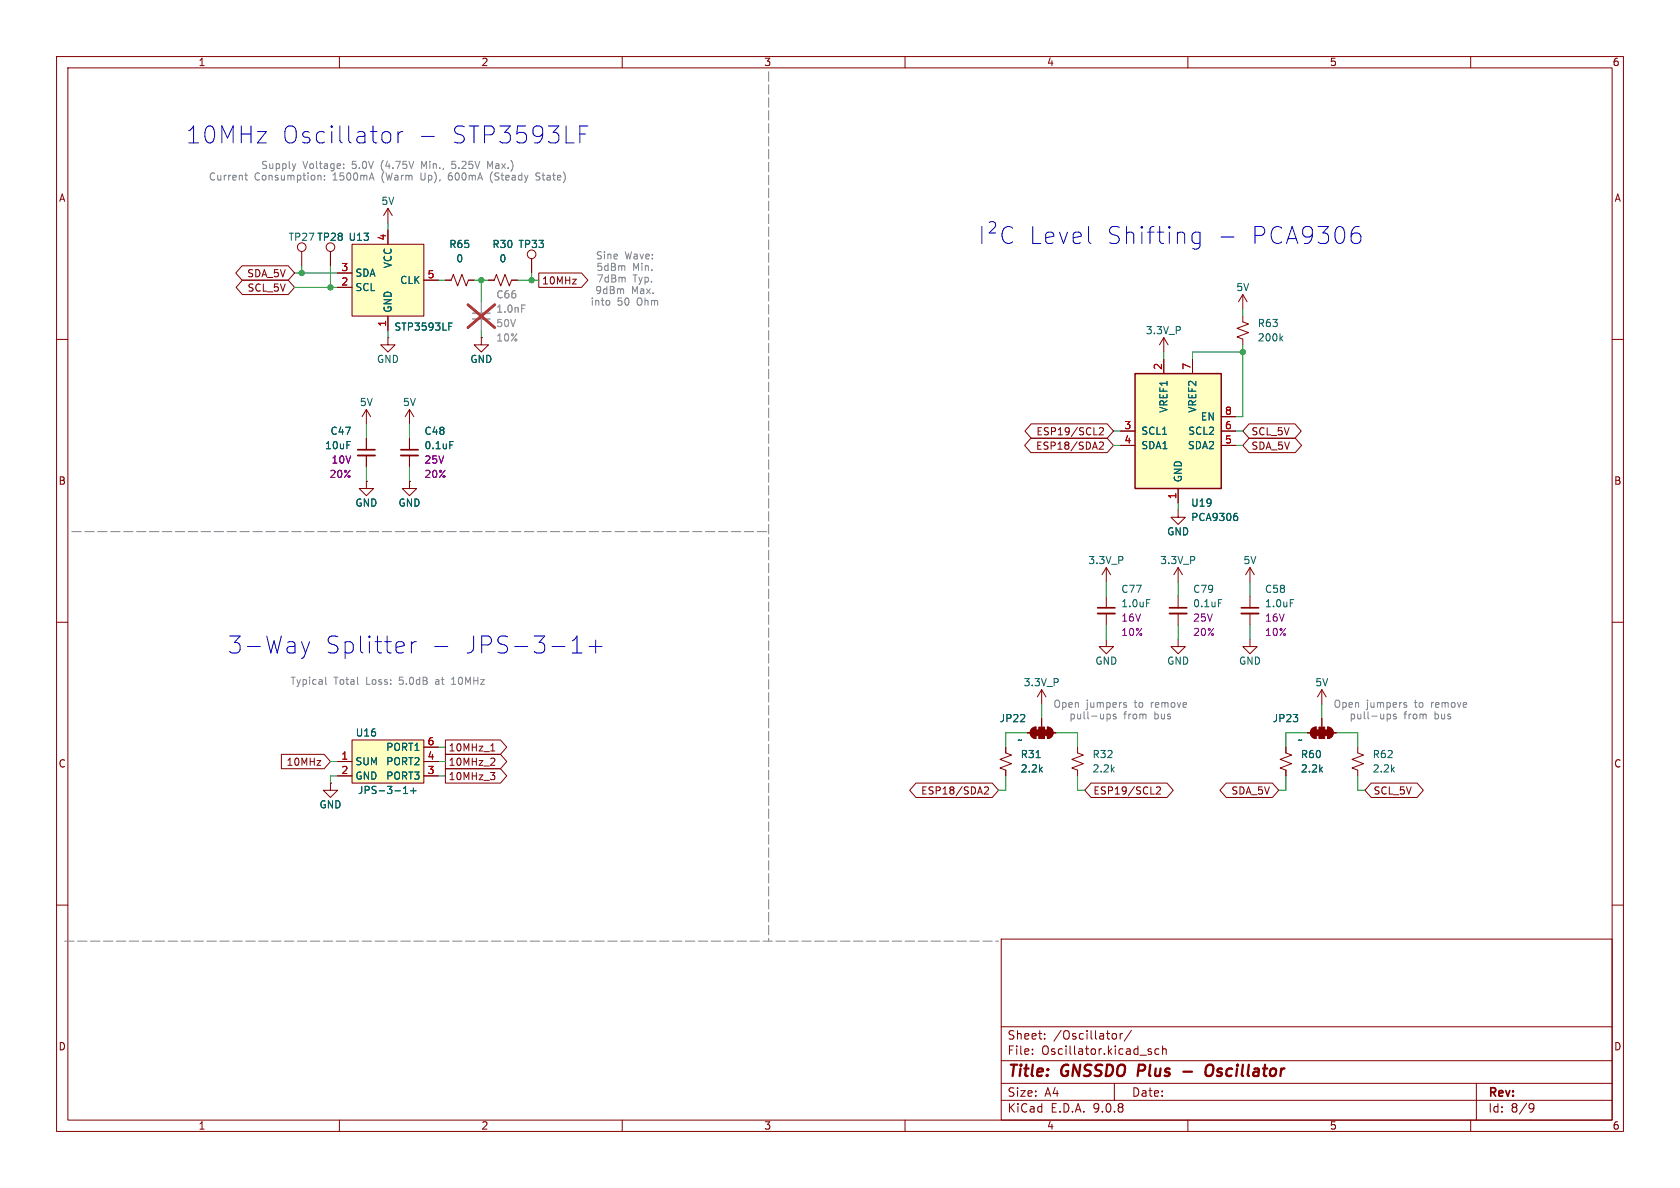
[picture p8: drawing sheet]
<svg xmlns="http://www.w3.org/2000/svg" width="297mm" height="210mm" viewBox="0 0 297 210" stroke-linecap="round" stroke-linejoin="round" font-family="sans-serif">
<g fill="none" stroke="#840000" stroke-width=".18">
<path d="M10 10h277v190h-277zM12 12h273v186h-273zM60 10v2M110 10v2M160 10v2M210 10v2M260 10v2M10 60h2M285 60h2M10 110h2M285 110h2M10 160h2"/>
<path d="M177 166h108v32h-108zM285 160h2M60 198v2M110 198v2M160 198v2M177 194.5h108M177 191.5h108M177 187.5h108M177 181.5h108M182.5 186.3v.1M182.5 185.5v.1M184.7 183.6v.1"/>
<path d="M184.7 182.8v.1M196.7 182.8l.4-.1 .3 .3v.4l-.2 .2h-.5M197 191.5v3M198 182.7v1M198.5 182.7l-.3 .1-.2 .2M200 182.1l-1.3 2M203.2 185.9l.3 .1 .1 .2-.2 .2h-.3M203.2 185.4l.3 .1M204.9 185.5l-.4-.1-.3 .3v.4l.1 .2h.6M205.5 185.5l.2-.1 .4 .1 .1 .9M205.5 184.9v1.5M210 198v2"/>
<path d="M260 198v2M261 191.5v6.5M270.6 195.1l.5 .1a.99 .99 0 0 1-.4 1.4h-.2M271.2 195.7l-.3 .3h-.3"/>
</g>
<path d="M201.4 188.2l-.3 2M209.2 189.4h1.5M213.3 188.5a.69 .69 0 0 1 1.2 0 1.47 1.47 0 0 1-.6 1.7l-.6-.1a1.5 1.5 0 0 1 0-1.6z" fill="none" stroke="#840000" stroke-width=".4"/>
<path d="M83.6 55.4h3" fill="none" stroke="#a1a1a1" stroke-width=".3"/>
<path d="M83.6 56.4h3" fill="none" stroke="#a1a1a1" stroke-width=".33"/>
<path d="M85.1 53.3v2.1M85.1 56.4v2" fill="none" stroke="#a1a1a1" stroke-width=".18"/>
<path d="M92.2 53.9h.6" fill="none" stroke="#989898" stroke-width=".18"/>
<path d="M82.7 53.9l4.8 4M87.5 53.9l-4.8 4" fill="none" stroke="#e12e31" stroke-width=".46"/>
<path d="M62.2 43.2h12.7v12.7h-12.7z" fill="#ffffc2"/>
<g fill="none" stroke="#840000" stroke-width=".18">
<path d="M58.4 44.5v2.5M59.7 48.3h2.5M59.7 50.8h2.5M62.2 43.2h12.7v12.7h-12.7zM68.6 40.6v2.6M68.6 55.9v2.5M74.9 49.5h2.6M78.7 49.5h1.1l.3-1 .8 2 .8-2 .7 2 .4-1h1M72.4 72.4l-.8 1.3M72.4 72.4l.8 1.3M72.4 72.4v2.5M208.3 90.2v1.2h1.2l-1.2 1.3-1.3-1.3h1.3"/>
<path d="M195.6 113v1.3h1.2l-1.2 1.3-1.3-1.3h1.3M195.6 105.4v2M195.6 108.5v2M221 100.3l-.8 1.3M221 100.3l.7 1.3M221 100.3v2.6M240 132.1v1l1 .4-2 .7 2 .8-2 .8 1 .3v1.1"/>
<circle cx="58.4" cy="43.7" r=".76"/>
</g>
<path d="M79.3 57.7h.5M79.3 57.1h.6M202.7 106h.6" fill="none" stroke="#006464" stroke-width=".18"/>
<path d="M194.1 107.4h3" fill="none" stroke="#840000" stroke-width=".3"/>
<path d="M194.1 108.5h3" fill="none" stroke="#840000" stroke-width=".33"/>
<path d="M62.2 130.8h12.7v7.6h-12.7z" fill="#ffffc2"/>
<path d="M64.8 72.4l-.8 1.3M64.8 72.4l.7 1.3M64.8 72.4v2.5M59.7 134.6h2.5M59.7 137.2h2.5M62.2 130.8h12.7v7.6h-12.7zM74.9 134.6h2.6M74.9 137.2h2.6M74.9 132.1h2.6" fill="none" stroke="#840000" stroke-width=".18"/>
<path d="M71.3 139.4l.4-.4v1.3M72.6 139.8h1M73.1 139.3v1M71.3 140.3h.8" fill="none" stroke="#006464" stroke-width=".18"/>
<path d="M200.7 66h15.2v20.4h-15.2z" fill="#ffffc2"/>
<path d="M200.7 66h15.2v20.4h-15.2z" fill="none" stroke="#840000" stroke-width=".25"/>
<g fill="none" stroke="#840000" stroke-width=".18">
<path d="M68.6 36.8l-.8 1.3M68.6 36.8l.7 1.3M68.6 36.8v2.6M42.8 47h8.2l1.1 1.3-1.1 1.2h-8.2l-1.1-1.2zM42.9 49.5h8.1l1.1 1.3-1.1 1.3h-8.1l-1.2-1.3zM53.3 44.5v2.5M58.4 44.5v2.5M59.7 48.3h2.5M59.7 50.8h2.5M68.6 59.7v1.3h1.2l-1.2 1.2-1.3-1.2h1.3M68.6 59.7h.1M68.6 40.6v2.6"/>
<path d="M68.6 55.9v2.5M74.9 49.5h2.6M78.7 49.5h1.1M82.8 49.5h1M85.1 59.7v1.3h1.3l-1.3 1.2-1.3-1.2h1.3M85.1 59.7h.1M86.4 49.5h1l.4-1 .7 2 .8-2 .7 2 .4-1h1M94 45.7v2.6M95.2 48.3h7.6l1.1 1.2-1.1 1.3h-7.6zM205.7 59.7v2.5M205.7 59.7l.8 1.3M205.7 59.7l-.7 1.3"/>
<path d="M219.7 55.9v1l1 .4-2 .7 2 .8-2 .8 1 .3v1.1M219.7 52.1v2.5M219.7 52.1l-.8 1.2M219.7 52.1l.8 1.2M64.8 77.5v2M72.4 77.5v2M182.2 77.5h13.5l1.1 1.2-1.1 1.3h-13.5l-1.1-1.3zM182.3 74.9h13.4l1.1 1.3-1.1 1.3h-13.4l-1.1-1.3zM194.4 78.3l.4-.2 .3 .4-.8 .9h.8M194.4 75.7l.4-.1 .3 .4-.8 .9h.8M198.1 76.2h2.6M198.1 78.7h2.6"/>
<path d="M205.7 63.5v2.5M210.8 63.5v2.5M215.9 76.2h2.5M215.9 78.7h2.5M215.9 73.7h2.5M220.8 74.9h8.1l1.1 1.3-1.1 1.3h-8.1l-1.1-1.3zM220.8 77.5h8.2l1.1 1.2-1.1 1.3h-8.2l-1.1-1.3zM64.8 85.1v1.3h1.2l-1.2 1.2-1.3-1.2h1.3M64.8 85.1h.1M64.8 80.5v2.1M72.4 85.1v1.3h1.3l-1.3 1.2-1.3-1.2h1.3M72.4 85.1h.1"/>
<path d="M72.4 80.5v2.1M208.3 86.4v2.5M195.6 100.3l.7 1.3M195.6 100.3v2.6M195.6 100.3l-.8 1.3M208.3 113v1.3h1.2l-1.2 1.3-1.3-1.3h1.3M208.3 100.3v2.6M208.3 105.4v2M208.3 108.5v2M208.3 100.3l.7 1.3M208.3 100.3l-.8 1.3M221 113v1.3h1.2l-1.2 1.3-1.3-1.3h1.3"/>
<path d="M221 105.4v2M221 108.5v2M49.7 133.3h7.6l1.1 1.3-1.1 1.3h-7.6zM58.4 138.4v1.3h1.3l-1.3 1.3-1.3-1.3h1.3M58.4 138.4h.1M59.7 134.6h2.5M59.7 137.2h2.5M74.9 134.6h2.6M74.9 137.2h2.6M74.9 132.1h2.6M78.7 130.8h9.8l1.1 1.3-1.1 1.3h-9.8zM78.7 133.3h9.8l1.1 1.3-1.1 1.3h-9.8z"/>
<path d="M78.7 135.9h9.8l1.1 1.3-1.1 1.2h-9.8zM86.7 136.6h.8l-.4 .4M86.8 132.8h.7M87 131.7l.1-.2v1.3M87.2 134l.3 .3-.1 .3-.7 .7h.8M87.2 137l.3 .3v.3l-.3 .2M161.9 138.4h13.5l1.1 1.3-1.1 1.3h-13.5l-1.1-1.3zM174 139.2l.5-.1 .3 .4-.8 .9h.8M177.8 132.1v1l1 .4-2 .7 2 .8-2 .8 1 .3v1.1M181.6 129.5h1.3M182.4 128.8l.7-.3v2.1a1.02 1.02 0 0 1-.9-.7 1.02 1.02 0 0 1 .2-1.1zM184.1 121.9v2.6"/>
<path d="M184.1 127v1.5M184.1 121.9l.8 1.3M184.1 121.9l-.7 1.3M185.2 128.5a1.02 1.02 0 0 1 1 1 1.02 1.02 0 0 1-1 1.1zM185.4 129.5h1.3M190.5 132.1v1l1 .4-2 .7 2 .8-2 .8 1 .3v1.1M192.9 138.4h13.4l1.1 1.3-1.1 1.3h-13.4l-1.1-1.3zM204.4 139.2l.5-.1 .3 .4-.8 .9h.8M216.8 138.4h8.1l1.2 1.3-1.2 1.3h-8.1l-1.1-1.3zM227.3 132.1v1l1 .4-2 .7 2 .8-2 .8 1 .3v1.1M231.1 129.5h1.3M231.9 128.8l.8-.3v2.1a1.02 1.02 0 0 1-1-.7 1.02 1.02 0 0 1 .2-1.1z"/>
<path d="M233.7 121.9l-.8 1.3M233.7 121.9l.7 1.3M233.7 121.9v2.6M233.7 127v1.5M234.7 128.5a1.02 1.02 0 0 1 1 1 1.02 1.02 0 0 1-1 1.1zM234.9 129.5h1.3M242.4 138.4h8.1l1.1 1.3-1.1 1.3h-8.1l-1.1-1.3z"/>
<circle cx="53.3" cy="43.7" r=".76"/>
<circle cx="94" cy="45" r=".76"/>
</g>
<g fill="none" stroke="#006464" stroke-width=".18">
<path d="M79.3 57.7h.5M79.3 57.1h.6M226.4 59.8l.4 .5M226.8 59.4l-.5 .5M79.5 78.1h.6M218.4 90.7h.3M218.6 91.2l.2 .3v.3l-.2 .2M215.4 106h.6M228.1 106h.6M71.3 139.4l.4-.4v1.3M72.6 139.8h1M73.1 139.3v1"/>
<path d="M183.2 133.9h.7M71.3 140.3h.8"/>
</g>
<path d="M63.2 79.5h3.1M70.9 79.5h3M206.8 107.4h3M219.5 107.4h3" fill="none" stroke="#840000" stroke-width=".3"/>
<path d="M63.2 80.5h3.1M70.9 80.5h3M206.8 108.5h3M219.5 108.5h3" fill="none" stroke="#840000" stroke-width=".33"/>
<g fill="#840000" stroke="#840000" stroke-width=".18">
<path d="M184.7 129h.5v1h-.5z"/>
<path d="M185.2 128.5a1.02 1.02 0 0 1 1 1 1.02 1.02 0 0 1-1 1.1z"/>
<path d="M183.6 128.5h1.1v2.1h-1.1z"/>
<path d="M183.1 129h.5v1h-.5z"/>
<path d="M182.4 128.8l.7-.3v2.1a1.02 1.02 0 0 1-.9-.7 1.02 1.02 0 0 1 .2-1.1z"/>
<path d="M234.2 129h.5v1h-.5z"/>
<path d="M234.7 128.5a1.02 1.02 0 0 1 1 1 1.02 1.02 0 0 1-1 1.1z"/>
<path d="M233.2 128.5h1v2.1h-1z"/>
<path d="M232.7 129h.5v1h-.5z"/>
<path d="M231.9 128.8l.8-.3v2.1a1.02 1.02 0 0 1-1-.7 1.02 1.02 0 0 1 .2-1.1z"/>
</g>
<path d="M135.9 12.7v153.7M12.7 94h123.2M11.4 166.4h165.1" fill="none" stroke="#848484" stroke-width=".18" stroke-dasharray="1.7 .6"/>
<g fill="none" stroke="#009600" stroke-width=".18">
<path d="M68.6 39.4v1.2M52.1 50.8h7.6M52.1 48.3h7.6M53.3 47v1.3M58.4 47v3.8M68.6 58.4v1.3M77.5 49.5h1.2M83.8 49.5h2.6M85.1 49.5v3.8M85.1 58.4v1.3M91.4 49.5h3.8M94 48.3v1.2"/>
<path d="M219.7 54.6v1.3M64.8 74.9v2.6M72.4 74.9v2.6M196.8 76.2h1.3M196.8 78.7h1.3M205.7 62.2v1.3M218.4 76.2h1.3M218.4 78.7h1.3M219.7 61v12.7h-1.3M219.7 62.2h-8.9v1.3M64.8 82.6v2.5M72.4 82.6v2.5"/>
<path d="M208.3 88.9v1.3M195.6 102.9v2.5M195.6 110.5v2.5M208.3 102.9v2.5M208.3 110.5v2.5M221 102.9v2.5M221 110.5v2.5M58.4 134.6h1.3M59.7 137.2h-1.3v1.2M77.5 132.1h1.2M77.5 137.2h1.2M77.5 134.6h1.2"/>
<path d="M177.8 137.2v2.5h-1.3M181.6 129.5h-3.8v2.6M184.1 124.5v2.5M186.7 129.5h3.8v2.6M190.5 137.2v2.5h1.3M227.3 137.2v2.5h-1.2M231.1 129.5h-3.8v2.6M233.7 124.5v2.5M236.2 129.5h3.8v2.6M240 137.2v2.5h1.3"/>
</g>
<g fill="none" stroke="#848484" stroke-width=".18">
<path d="M43.3 31h.5M43.5 30.6v1.1l.3 .1M52.3 28.9l-.3 .9M56.7 31l.1 .8M57.4 31.7v.1M57.4 31v.2M60.7 29.7v.1M60.7 29v.1M65.7 30.6l.4 1.2M79.4 31.1l-.1 .2M79.4 30.7a.99 .99 0 0 0 0 1.1M79.9 29.7l.1 .1"/>
<path d="M80.5 28.5h-.6v.6l.1-.1M86.6 29.4l-.4-.9v1.3M86.8 30.9v.9l.3 .5M94.7 31.8h.6M95.5 30.6h-.5l-.3 .2 .2 .3 .4 .2M107.7 53.2l.1 .1-.1 .6M57.6 119.7v1.1l.2 .2M80.1 119.9l-.3 .2M79.8 121h.8M195.7 126.2v1.3M196.2 126.3l.1 .2-.1 .5-.1 .1-.4-.1M196.8 126.3v.3l.5 .1v.2l-.1 .2-.4-.1"/>
<path d="M198.8 124.6l.3 .1 .1 .2-.2 .1h-.2M198.8 124.2l.3 .1M245.2 126.2v1.3M245.7 126.3l.1 .2v.5l-.2 .1-.4-.1M246.4 126.3v.3l.4 .1 .1 .2-.2 .2-.4-.1M248.3 124.6l.3 .1 .1 .2-.2 .1h-.2M248.3 124.2l.3 .1"/>
</g>
<g fill="none" stroke="#0000c2" stroke-width=".18">
<path d="M68.5 23.3l.4 .2 .2 .3v.9l-.3 .4-.3 .2M70.4 23.3v2M71.2 23.3a.77 .77 0 0 0-.8 .5M74.5 24.1h2.3M102.5 23.7h1M102.5 22.3h1.4M174.9 39.3l.7-.1a.61 .61 0 0 1 .3 1l-1 1h1.1M173.6 40v3M179 40.3a1.12 1.12 0 0 0-1.3-.1 1.12 1.12 0 0 0-.5 1.1 1.27 1.27 0 0 0 .3 1.4 1.27 1.27 0 0 0 1.4 .2l.1-.1M212.2 41.2l-.3-.2h-.6l-.4 .3-.2 .3v.9l.3 .4 .3 .1h.6l.3-.1M212.2 41v2.5a.81 .81 0 0 1-1.3 .4M215.9 41.9h2.3"/>
<path d="M239.4 41.2h.6l.3 .1 .3 .5v.7l-.2 .3-.4 .2h-.6M239.7 40h.6M53.3 113.4l.7 2M54 115.4l-.4 .9M54.7 113.4l-.7 2M72.7 113.4v2M73.6 113.4a.77 .77 0 0 0-.9 .6M76.9 114.3h2.3M101.2 115.4h1.7M101.2 113.3l.5-.4 .3-.5v3M104.2 114.3h2.2M105.3 113.1v2.3"/>
</g>
<path d="M92.2 53.9h.6" fill="none" stroke="#989898" stroke-width=".18"/>
<path d="M85.1 53.3v2.1M85.1 56.4v2" fill="none" stroke="#a1a1a1" stroke-width=".18"/>
<path d="M82.7 53.9l4.8 4M87.5 53.9l-4.8 4" fill="none" stroke="#e12e31" stroke-width=".46"/>
<g fill="#009600" stroke="#009600" stroke-width=".18">
<circle cx="94" cy="49.5" r=".46"/>
<circle cx="85.1" cy="49.5" r=".46"/>
<circle cx="58.4" cy="50.8" r=".46"/>
<circle cx="53.3" cy="48.3" r=".46"/>
<circle cx="219.7" cy="62.2" r=".46"/>
</g>
<g font-size="4.2" fill="#0000c2">
<text x="32.9" y="25.6">10MHz</text>
<text x="49.7" y="25.6">Oscillator</text>
<text x="79.4" y="25.6">STP3593LF</text>
<text x="181.8" y="43.4">Level</text>
<text x="195.4" y="43.4">Shifting</text>
<text x="220.7" y="43.4">PCA9306</text>
<text x="40.2" y="115.8">3-Way</text>
<text x="57.4" y="115.8">Splitter</text>
<text x="81.8" y="115.8">JPS-3-1+</text>
</g>
<g font-size="2.8" fill="#840000">
<text x="178" y="190.9">Title:</text>
<text x="187.7" y="190.9">GNSSDO</text>
<text x="202" y="190.9">Plus</text>
<text x="215.6" y="190.9">Oscillator</text>
</g>
<g font-size="2.1" fill="#840000">
<text x="178" y="184">Sheet:</text>
<text x="186.2" y="184">/Oscillator/</text>
<text x="178" y="186.7">File:</text>
<text x="184.1" y="186.7">Oscillator.kicad_sch</text>
<text x="178" y="196.9">KiCad</text>
<text x="178" y="194.1">Size:</text>
<text x="184.7" y="194.1">A4</text>
<text x="185.7" y="196.9">E.D.A.</text>
<text x="193.3" y="196.9">9.0.8</text>
<text x="200" y="194.1">Date:</text>
<text x="263" y="194.3">Rev:</text>
<text x="263" y="196.9">Id:</text>
<text x="267.1" y="196.9">8/9</text>
</g>
<g font-size="1.8" fill="#840000">
<text x="35" y="11.9">1</text>
<text x="85" y="11.9">2</text>
<text x="135" y="11.9">3</text>
<text x="185" y="11.9">4</text>
<text x="235" y="11.9">5</text>
<text x="285" y="11.9">6</text>
<text x="10.3" y="35.9">A</text>
<text x="285.3" y="35.9">A</text>
<text x="43.6" y="49.2">SDA_5V</text>
<text x="43.7" y="51.8">SCL_5V</text>
<text x="95.7" y="50.5">10MHz</text>
<text x="183.1" y="77.2">ESP19/SCL2</text>
<text x="221.1" y="77.2">SCL_5V</text>
<text x="183.1" y="79.7">ESP18/SDA2</text>
<text x="221.1" y="79.7">SDA_5V</text>
<text x="10.3" y="85.9">B</text>
<text x="285.3" y="85.9">B</text>
<text x="10.3" y="135.9">C</text>
<text x="50.6" y="135.6">10MHz</text>
<text x="79.2" y="133">10MHz_1</text>
<text x="79.2" y="135.6">10MHz_2</text>
<text x="285.3" y="135.9">C</text>
<text x="79.2" y="138.1">10MHz_3</text>
<text x="162.7" y="140.7">ESP18/SDA2</text>
<text x="193.2" y="140.7">ESP19/SCL2</text>
<text x="217.6" y="140.7">SDA_5V</text>
<text x="242.7" y="140.7">SCL_5V</text>
<text x="10.3" y="185.9">D</text>
<text x="285.3" y="185.9">D</text>
<text x="35" y="199.9">1</text>
<text x="85" y="199.9">2</text>
<text x="135" y="199.9">3</text>
<text x="185" y="199.9">4</text>
<text x="235" y="199.9">5</text>
<text x="285" y="199.9">6</text>
</g>
<g font-size="1.8" fill="#848484">
<text x="36.8" y="32.1">Current</text>
<text x="44.9" y="32.1">Consumption:</text>
<text x="46.1" y="30.1">Supply</text>
<text x="53.5" y="30.1">Voltage:</text>
<text x="58.9" y="32.1">1500mA</text>
<text x="62.3" y="30.1">5.0V</text>
<text x="67.6" y="30.1">(4.75V</text>
<text x="67.7" y="32.1">(Warm</text>
<text x="74.8" y="32.1">Up),</text>
<text x="74.9" y="30.1">Min.,</text>
<text x="79.9" y="32.1">600mA</text>
<text x="80.5" y="30.1">5.25V</text>
<text x="87" y="30.1">Max.)</text>
<text x="87.5" y="32.1">(Steady</text>
<text x="95.8" y="32.1">State)</text>
<text x="105.2" y="46.1">Sine</text>
<text x="110.5" y="46.1">Wave:</text>
<text x="105.1" y="52.2">9dBm</text>
<text x="105.3" y="48.1">5dBm</text>
<text x="105.4" y="50.1">7dBm</text>
<text x="111.6" y="52.2">Max.</text>
<text x="111.8" y="48.1">Min.</text>
<text x="111.9" y="50.1">Typ.</text>
<text x="104.3" y="54.2">into</text>
<text x="109.1" y="54.2">50</text>
<text x="112.7" y="54.2">Ohm</text>
<text x="51.2" y="121.3">Typical</text>
<text x="59" y="121.3">Total</text>
<text x="64.8" y="121.3">Loss:</text>
<text x="70.8" y="121.3">5.0dB</text>
<text x="77.5" y="121.3">at</text>
<text x="80.5" y="121.3">10MHz</text>
<text x="186.1" y="125.3">Open</text>
<text x="192" y="125.3">jumpers</text>
<text x="200.7" y="125.3">to</text>
<text x="203.7" y="125.3">remove</text>
<text x="235.7" y="125.3">Open</text>
<text x="241.6" y="125.3">jumpers</text>
<text x="250.2" y="125.3">to</text>
<text x="253.3" y="125.3">remove</text>
<text x="188.9" y="127.4">pull-ups</text>
<text x="198.6" y="127.4">from</text>
<text x="204.2" y="127.4">bus</text>
<text x="238.5" y="127.4">pull-ups</text>
<text x="248.2" y="127.4">from</text>
<text x="253.7" y="127.4">bus</text>
</g>
<g font-size="1.8" fill="#006464">
<text x="67.3" y="36.4">5V</text>
<text x="50.9" y="42.8">TP27 TP28</text>
<text x="56" y="42.8">TP28</text>
<text x="61.5" y="42.8">U13</text>
<text x="69.4" y="47.5" transform="rotate(-90 69.4 47.5)">VCC</text>
<text x="79.3" y="44">R65</text>
<text x="80.6" y="46.6">0</text>
<text x="87" y="44">R30</text>
<text x="88.2" y="46.6">0</text>
<text x="91.6" y="44">TP33</text>
<text x="62.7" y="49.1">SDA</text>
<text x="62.7" y="51.7">SCL</text>
<text x="70.7" y="50.4">CLK</text>
<text x="218.5" y="51.7">5V</text>
<text x="69.4" y="55.4" transform="rotate(-90 69.4 55.4)">GND</text>
<text x="69.6" y="58.6">STP3593LF</text>
<text x="202.5" y="59.3">3.3V_P</text>
<text x="222.3" y="58">R63</text>
<text x="66.5" y="64.4">GND</text>
<text x="83.1" y="64.4">GND</text>
<text x="222.3" y="60.6">200k</text>
<text x="63.5" y="72">5V</text>
<text x="71.1" y="72">5V</text>
<text x="58.3" y="77.1">C47</text>
<text x="74.9" y="77.1">C48</text>
<text x="201.7" y="77.1">SCL1</text>
<text x="206.6" y="73.1" transform="rotate(-90 206.6 73.1)">VREF1</text>
<text x="210" y="77.1">SCL2</text>
<text x="211.7" y="73.1" transform="rotate(-90 211.7 73.1)">VREF2</text>
<text x="212.2" y="74.5">EN</text>
<text x="57.4" y="79.6">10uF</text>
<text x="74.9" y="79.6">0.1uF</text>
<text x="201.7" y="79.6">SDA1</text>
<text x="209.9" y="79.6">SDA2</text>
<text x="62.7" y="89.8">GND</text>
<text x="70.4" y="89.8">GND</text>
<text x="209.1" y="85.3" transform="rotate(-90 209.1 85.3)">GND</text>
<text x="210.5" y="89.8">U19</text>
<text x="206.2" y="94.8">GND</text>
<text x="210.5" y="92.3">PCA9306</text>
<text x="192.3" y="99.9">3.3V_P</text>
<text x="205" y="99.9">3.3V_P</text>
<text x="219.7" y="99.9">5V</text>
<text x="198.1" y="105">C77</text>
<text x="198.1" y="107.5">1.0uF</text>
<text x="210.8" y="105">C79</text>
<text x="210.8" y="107.5">0.1uF</text>
<text x="223.5" y="105">C58</text>
<text x="223.5" y="107.5">1.0uF</text>
<text x="193.5" y="117.7">GND</text>
<text x="206.2" y="117.7">GND</text>
<text x="218.9" y="117.7">GND</text>
<text x="180.9" y="121.5">3.3V_P</text>
<text x="232.4" y="121.5">5V</text>
<text x="62.8" y="130.4">U16</text>
<text x="176.6" y="127.9">JP22</text>
<text x="179.8" y="131.7">~</text>
<text x="224.9" y="127.9">JP23</text>
<text x="229.3" y="131.7">~</text>
<text x="62.7" y="135.5">SUM</text>
<text x="68.2" y="132.9">PORT1</text>
<text x="68.2" y="135.5">PORT2</text>
<text x="180.3" y="136.8">2.2k</text>
<text x="180.3" y="134.2">R31</text>
<text x="193" y="136.8">2.2k</text>
<text x="193" y="134.2">R32</text>
<text x="229.9" y="136.8">2.2k</text>
<text x="229.9" y="134.2">R60</text>
<text x="242.6" y="136.8">2.2k</text>
<text x="242.6" y="134.2">R62</text>
<text x="56.4" y="143.1">GND</text>
<text x="62.7" y="138">GND</text>
<text x="63.2" y="140.6">JPS-3-1+</text>
<text x="68.2" y="138">PORT3</text>
</g>
<g font-size="1.8" fill="#a90000">
<text x="68.3" y="42.6" transform="rotate(-90 68.3 42.6)">4</text>
<text x="60.3" y="48">3</text>
<text x="60.3" y="50.5">2</text>
<text x="75.5" y="49.3">5</text>
<text x="68.3" y="57.9" transform="rotate(-90 68.3 57.9)">1</text>
<text x="205.5" y="65.5" transform="rotate(-90 205.5 65.5)">2</text>
<text x="210.6" y="65.5" transform="rotate(-90 210.6 65.5)">7</text>
<text x="198.7" y="75.9">3</text>
<text x="216.5" y="73.4">8</text>
<text x="216.5" y="75.9">6</text>
<text x="198.7" y="78.5">4</text>
<text x="216.5" y="78.5">5</text>
<text x="208" y="88.3" transform="rotate(-90 208 88.3)">1</text>
<text x="75.5" y="131.8">6</text>
<text x="60.3" y="134.4">1</text>
<text x="60.3" y="136.9">2</text>
<text x="75.5" y="134.4">4</text>
<text x="75.5" y="136.9">3</text>
</g>
<g font-size="1.8" fill="#989898">
<text x="87.6" y="52.9">C66</text>
<text x="87.6" y="55.5">1.0nF</text>
</g>
<g font-size="1.8" fill="#a1a1a1">
<text x="87.6" y="58">50V</text>
<text x="87.6" y="60.6">10%</text>
</g>
<g font-size="1.8" fill="#840084">
<text x="58.5" y="82.1">10V</text>
<text x="74.9" y="82.1">25V</text>
<text x="58.1" y="84.7">20%</text>
<text x="74.9" y="84.7">20%</text>
<text x="198.1" y="110.1">16V</text>
<text x="198.1" y="112.6">10%</text>
<text x="210.8" y="110.1">25V</text>
<text x="210.8" y="112.6">20%</text>
<text x="223.5" y="110.1">16V</text>
<text x="223.5" y="112.6">10%</text>
</g>
</svg>
